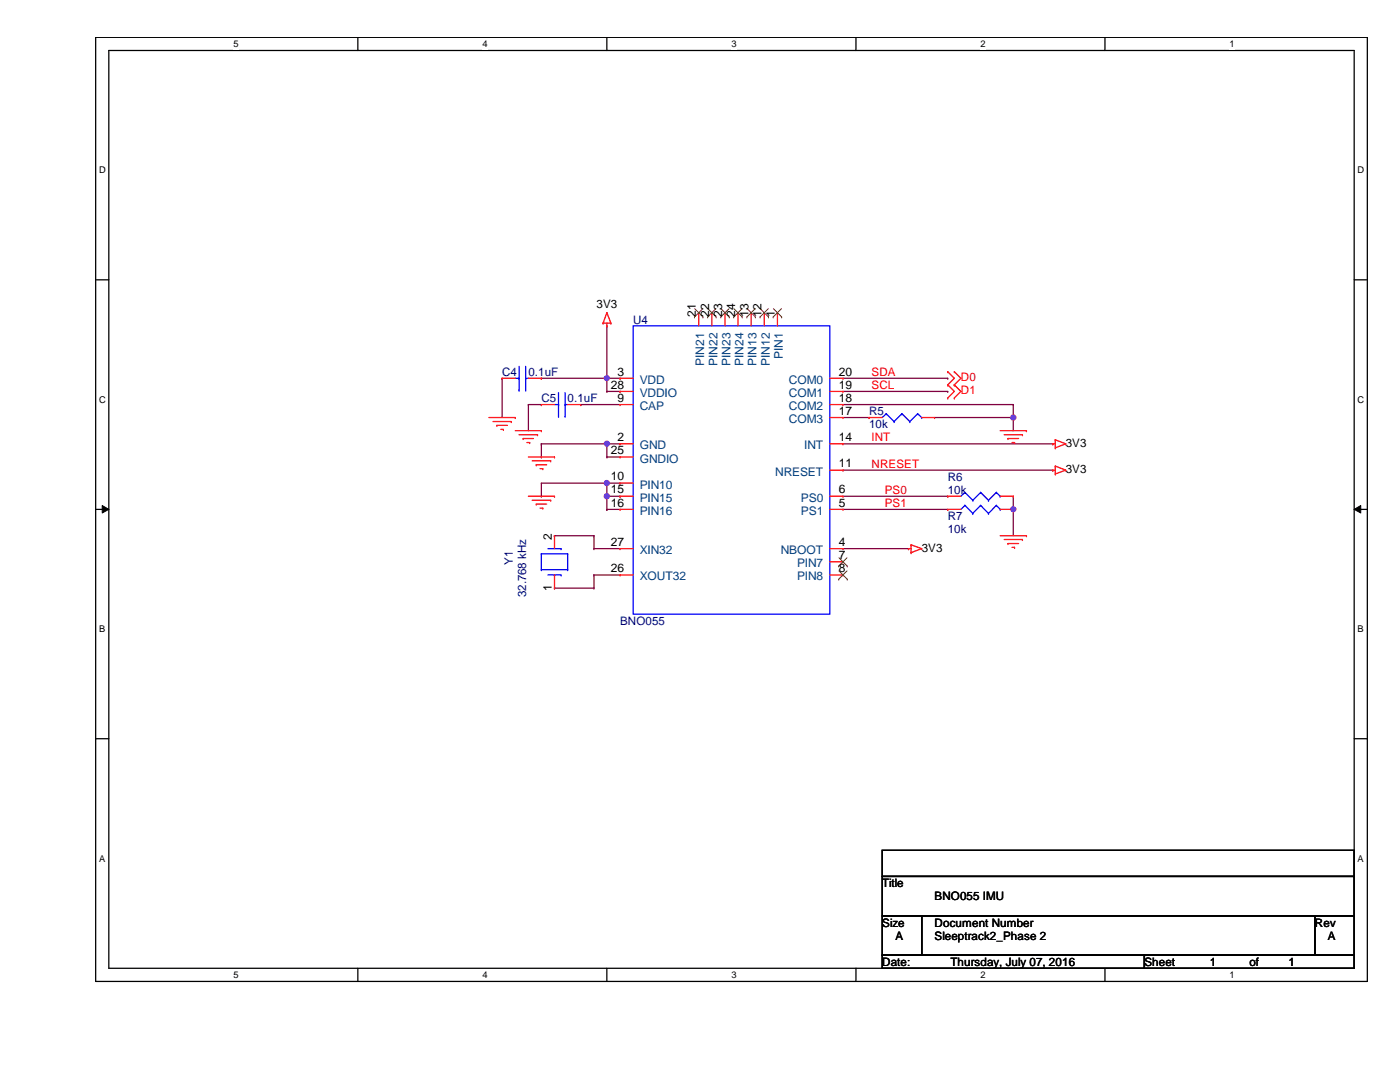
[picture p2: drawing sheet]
<svg xmlns="http://www.w3.org/2000/svg" width="279mm" height="216mm" viewBox="0 0 279 216" stroke-linecap="round" stroke-linejoin="round" font-family="sans-serif">
<path d="M19.1 7.5h253.8v188.3h-253.8zM21.7 10.1h248.6v183.1h-248.6z" fill="none" stroke="#000" stroke-width=".25"/>
<g fill="#fff">
<path d="M46.6 7.7h1v2.1h-1z"/>
<path d="M46.6 193.5h1v2.1h-1z"/>
</g>
<path d="M71.4 7.5v2.6M71.4 193.2v2.6" fill="none" stroke="#000" stroke-width=".25"/>
<g fill="#fff">
<path d="M96.3 7.7h1v2.1h-1z"/>
<path d="M96.3 193.5h1v2.1h-1z"/>
</g>
<path d="M121.1 7.5v2.6M121.1 193.2v2.6" fill="none" stroke="#000" stroke-width=".25"/>
<g fill="#fff">
<path d="M146 7.7h1v2.1h-1z"/>
<path d="M146 193.5h1v2.1h-1z"/>
</g>
<path d="M170.8 7.5v2.6M170.8 193.2v2.6" fill="none" stroke="#000" stroke-width=".25"/>
<g fill="#fff">
<path d="M195.7 7.7h1v2.1h-1z"/>
<path d="M195.7 193.5h1v2.1h-1z"/>
</g>
<path d="M220.5 7.5v2.6M220.5 193.2v2.6" fill="none" stroke="#000" stroke-width=".25"/>
<g fill="#fff">
<path d="M245.4 7.7h1v2.1h-1z"/>
<path d="M245.4 193.5h1v2.1h-1z"/>
<path d="M19.8 32.9h1.3v2.1h-1.3z"/>
<path d="M270.9 32.9h1.3v2.1h-1.3z"/>
<path d="M19.8 78.7h1.3v2.1h-1.3z"/>
<path d="M270.9 78.7h1.3v2.1h-1.3z"/>
</g>
<path d="M19.1 55.8h2.6M270.3 55.8h2.6" fill="none" stroke="#000" stroke-width=".25"/>
<g fill="#fff">
<path d="M19.8 124.5h1.2v2.1h-1.2z"/>
<path d="M270.9 124.5h1.3v2.1h-1.3z"/>
</g>
<path d="M19.1 101.6h2.6M270.3 101.6h2.6" fill="none" stroke="#000" stroke-width=".25"/>
<path d="M20.4 100.9l1.3 .7-1.3 .8zM270.3 101.6l1.3-.7v1.5z" fill="#000"/>
<path d="M20.4 100.9l1.3 .7-1.3 .8zM270.3 101.6l1.3-.7v1.5z" fill="none" stroke="#000" stroke-width=".2"/>
<g fill="#fff">
<path d="M19.8 170.3h1.2v2h-1.2z"/>
<path d="M270.9 170.3h1.3v2h-1.3z"/>
</g>
<path d="M19.1 147.4h2.6M270.3 147.4h2.6" fill="none" stroke="#000" stroke-width=".25"/>
<path d="M108 75.5h.1M108 75.5h13.1" fill="none" stroke="#800040" stroke-width=".25"/>
<circle cx="121.1" cy="75.5" r=".5" fill="#f0f"/>
<circle cx="121.1" cy="75.5" r=".5" fill="none" stroke="#f0f" stroke-width=".25"/>
<g fill="none" stroke="#800040" stroke-width=".25">
<path d="M121.1 65h.1M121.1 65v10.5M121.1 78.1h2.6M123.7 78.1h.1M168.2 75.5h20.9M168.2 78.1h20.9M189.1 75.5h.1M189.1 78.1h.1M115.9 80.7h.1M115.9 80.7h7.8M168.2 80.7h34M168.2 83.3h5.2"/>
<path d="M173.4 83.3h.1M186.5 83.3h15.7M202.2 80.7h.1M202.2 83.3h.1"/>
</g>
<circle cx="202.2" cy="83.3" r=".51" fill="#f0f"/>
<circle cx="202.2" cy="83.3" r=".51" fill="none" stroke="#f0f" stroke-width=".25"/>
<path d="M108 88.6h.1M108 88.6h13.1" fill="none" stroke="#800040" stroke-width=".25"/>
<circle cx="121.1" cy="88.5" r=".5" fill="#f0f"/>
<circle cx="121.1" cy="88.5" r=".5" fill="none" stroke="#f0f" stroke-width=".25"/>
<path d="M108 96.4h13.1M121.1 96.4h.1M168.2 88.6h41.9M168.2 93.8h41.9M210.1 88.6h.1M210.1 93.8h.1" fill="none" stroke="#800040" stroke-width=".25"/>
<circle cx="121.1" cy="96.4" r=".51" fill="#f0f"/>
<circle cx="121.1" cy="96.4" r=".51" fill="none" stroke="#f0f" stroke-width=".25"/>
<path d="M121.1 96.4h.1M121.1 96.4v2.6" fill="none" stroke="#800040" stroke-width=".25"/>
<circle cx="121.1" cy="99" r=".51" fill="#f0f"/>
<circle cx="121.1" cy="99" r=".51" fill="none" stroke="#f0f" stroke-width=".25"/>
<g fill="none" stroke="#800040" stroke-width=".25">
<path d="M100.2 75.5h.1M100.2 75.5v7.8M121.1 78.1h.1M123.7 75.5h.1M123.7 75.5h-2.6v2.6M105.5 80.7h2.5M108 80.7h.1M108 99h.1M108 91.2h.1M108 88.6v2.6M108 96.4v2.6M121.1 88.6h.1"/>
<path d="M121.1 91.2h.1M121.1 88.6v2.6M121.1 88.6h2.6M121.1 91.2h2.6M168.2 99h20.9M189.1 99h.1M202.2 99h.1M202.2 83.3h.1M202.2 80.7v2.6M202.2 99v7.9M110.7 106.9h.1M110.7 117.3h.1"/>
<path d="M110.7 106.9h7.8M110.7 117.3h7.8M118.5 106.9h.1M118.5 109.5h.1M118.5 117.3h.1M118.5 114.7h.1M118.5 106.9v2.6M118.5 114.7v2.6M118.5 109.5h5.2M118.5 114.7h5.2M168.2 101.6h20.9M168.2 109.5h13.1"/>
<path d="M181.3 109.5h.1M189.1 101.6h.1M202.2 101.6h.1"/>
</g>
<circle cx="202.2" cy="101.6" r=".5" fill="#f0f"/>
<circle cx="202.2" cy="101.6" r=".5" fill="none" stroke="#f0f" stroke-width=".25"/>
<path d="M105.5 80.7h.1M105.5 80.7v5.2M121.1 96.4h2.6M123.7 96.4h.1M123.7 99h.1M123.7 99h-2.6v2.6M202.2 83.3h.1M202.2 83.3v2.6M121.1 101.6h.1M121.1 101.6h2.6" fill="none" stroke="#800040" stroke-width=".25"/>
<g fill="none" stroke="#f00" stroke-width=".25">
<path d="M100.2 75.5h.1M100.2 75.5h2.6M105.5 75.5h2.5M108 75.5h.1M120.4 64.5h.1M120.4 64.5h1.5M121.1 65h.1M121.1 62.4h.1M121.1 64.5v.5M121.1 62.4l-.7 2.1M121.1 62.4l.8 2.1M121.9 64.5h.1"/>
<path d="M123.7 75.5h.1M123.7 78.1h.1M123.7 78.1h2.7M123.7 75.5h2.7M139.4 62.4h.1M139.4 62.4v2.6M142.1 62.4h.1M142.1 62.4v2.6M144.7 62.4h.1M144.7 62.4v2.6M147.3 62.4h.1M147.3 62.4v2.6"/>
<path d="M149.9 62.4h.1M149.9 62.4v2.6M152.5 62.4h.1M152.5 62.4v2.6M155.2 62.4h.1M155.2 62.4v2.6M165.6 78.1h2.6M165.6 75.5h2.6M168.2 78.1h.1M168.2 75.5h.1M189.1 76.8h.1M189.1 74.2h.1"/>
<path d="M189.1 79.4h.1M189.1 74.2l1.4 1.3-1.4 1.3M189.1 76.8l1.4 1.3-1.4 1.3M190.5 76.8h.1M190.5 74.2h.1M190.5 79.4h.1M190.5 74.2l1.3 1.3-1.3 1.3M190.5 76.8l1.3 1.3-1.3 1.3M97.6 83.3h5.2M98.4 84.1h3.6M99.1 84.9h.1M99.1 84.9h2.2"/>
<path d="M99.9 85.7h.6M100.5 85.7h.1M102 84.1h.1M102.8 83.3h.1M102.8 85.9h5.2M103.6 86.7h3.7M104.4 87.5h.1M104.4 87.5h2.1M105.2 88.3h.5M105.5 91.2h5.2M105.5 99h5.2M105.7 88.3h.1"/>
<path d="M106.2 91.9h3.7M106.2 99.8h3.7M107 92.8h.1M107 92.8h2.1M107.3 86.7h.1M107.8 93.5h.5M108 85.9h.1M108 80.7h.1M108 80.7h2.7M108.3 93.5h.1M109.9 91.9h.1M109.9 99.8h.1"/>
<path d="M110.7 91.2h.1M110.7 99h.1M113.3 80.7h2.6M115.9 80.7h.1M123.7 88.6h.1M123.7 91.2h.1M123.7 80.7h.1M123.7 96.4h.1M123.7 99h.1M123.7 88.6h2.7M123.7 91.2h2.7M123.7 99h2.7"/>
<path d="M123.7 80.7h2.7M123.7 96.4h2.7M165.6 88.6h2.6M165.6 83.3h2.6M165.6 99h2.6M165.6 93.8h2.6M165.6 80.7h2.6M168.2 83.3h.1M168.2 80.7h.1M168.2 99h.1M168.2 93.8h.1M168.2 88.6h.1"/>
<path d="M173.4 83.3h.1M173.4 83.3h2.7M183.9 83.3h2.6M186.5 83.3h.1M189.1 99h.1M189.1 99h2.7M199.6 85.9h5.3M199.6 99h2.6M200.4 86.7h3.6M201.2 87.5h.1M201.2 87.5h2.1M202 88.3h.5"/>
<path d="M202.2 99h.1M202.5 88.3h.1M204 86.7h.1M204.9 85.9h.1M210.1 88.6h.1M210.1 93.8h.1M210.1 88.6h.5M210.1 93.8h.5M210.6 87.8h.1M210.6 89.4h.1M210.6 93h.1M210.6 94.6h.1"/>
<path d="M210.6 87.8v1.6M210.6 93v1.6M210.6 87.8l2.1 .8M210.6 93l2.1 .8M212.7 88.6h.1M212.7 93.8h.1M212.7 88.6l-2.1 .8M212.7 93.8l-2.1 .8M107 100.6h.1M107 100.6h2.1M107.8 101.4h.5M108.3 101.4h.1"/>
<path d="M110.7 117.3h.1M110.7 106.9h.1M110.7 106.9v2.6M110.7 114.7v2.6M123.7 101.6h.1M123.7 114.7h.1M123.7 109.5h.1M123.7 109.5h2.7M123.7 101.6h2.7M123.7 114.7h2.7M165.6 109.5h2.6M165.6 101.6h2.6"/>
<path d="M165.6 114.7h2.6M165.6 112.1h2.6M168.2 109.5h.1M168.2 101.6h.1M168.2 112.1h.1M168.2 114.7h.1M181.3 109.5h.1M181.3 109.5h.5M181.8 108.7h.1M181.8 110.3h.1M181.8 108.7v1.6M181.8 108.7l2.1 .8"/>
<path d="M183.9 109.5h.1M183.9 109.5l-2.1 .8M189.1 101.6h.1M189.1 101.6h2.7M199.6 106.9h5.3M199.6 101.6h2.6M200.4 107.7h3.6M201.2 108.5h.1M201.2 108.5h2.1M202 109.2h.5M202.2 101.6h.1M202.5 109.2h.1"/>
<path d="M204 107.7h.1M204.9 106.9h.1"/>
</g>
<path d="M176.1 169.7h94.2v5.2h-94.2zM176.1 174.9h94.2v7.9h-94.2zM176.1 182.8h7.8v7.8h-7.8zM176.1 190.6h52.3v2.6h-52.3zM183.9 182.8h78.5v7.8h-78.5zM228.4 190.6h41.9v2.6h-41.9zM262.4 182.8h7.9v7.8h-7.9z" fill="none" stroke="#000" stroke-width=".25"/>
<g fill="none" stroke="#00f" stroke-width=".25">
<path d="M102.8 75.5h.8M103.6 77.9h.1M103.6 75.5h.1M103.6 73.1v4.8M104.9 75.5h.1M104.9 77.9h.1M104.9 75.5h.6M104.9 73.1v4.8M111.5 78.4v4.7M112.8 78.4v4.7M126.4 65h39.2v57.6h-39.2zM110.7 80.7h.8"/>
<path d="M111.5 83.1h.1M111.5 80.7h.1M112.8 80.7h.1M112.8 83.1h.1M112.8 80.7h.5M176.9 82.5h.1M176.9 82.5l-.8 .8M176.9 82.5l1.5 1.6M178.4 84.1h.1M180 82.5h.1M180 82.5l-1.6 1.6M180 82.5l1.6 1.6"/>
<path d="M181.6 84.1h.1M183.1 82.5h.1M183.1 82.5l-1.5 1.6M183.1 82.5l.8 .8M183.9 83.3h.1M192.6 98.3h.1M192.6 98.3l-.8 .7M192.6 98.3l1.5 1.5M194.1 99.8h.1M195.7 98.3h.1M195.7 98.3l-1.6 1.5M195.7 98.3l1.6 1.5"/>
<path d="M197.3 99.8h.1M198.8 98.3h.1M198.8 98.3l-1.5 1.5M198.8 98.3l.8 .7M199.6 99h.1M108 110.5h.1M108 113.7h.1M108 113.7h5.3M108 110.5h5.3M108 110.5v3.2M109.3 114.7h2.7M109.3 109.5h2.7"/>
<path d="M112 114.7h.1M112 109.5h.1M113.3 113.7h.1M113.3 110.5h.1M113.3 110.5v3.2M192.6 100.8h.1M192.6 100.8l-.8 .8M192.6 100.8l1.5 1.6M194.1 102.4h.1M195.7 100.8h.1M195.7 100.8l-1.6 1.6M195.7 100.8l1.6 1.6"/>
<path d="M197.3 102.4h.1M198.8 100.8h.1M198.8 100.8l-1.5 1.6M198.8 100.8l.8 .8M199.6 101.6h.1"/>
</g>
<g fill="none" stroke="#804000" stroke-width=".2">
<path d="M138.6 63.2h.1M138.6 61.6l1.7 1.6M140.3 61.6l-1.7 1.6M140.3 63.2h.1M141.2 63.2h.1M141.3 61.6l1.6 1.6M142.9 61.6l-1.7 1.6M142.9 63.2h.1M143.8 63.2h.1M143.9 61.6l1.6 1.6M145.5 61.6l-1.7 1.6M145.5 63.2h.1"/>
<path d="M146.4 63.2h.1M146.5 61.6l1.6 1.6M148.1 61.6l-1.7 1.6M148.1 63.2h.1M149.1 63.2h.1M149.1 61.6l1.6 1.6M150.7 61.6l-1.6 1.6M150.7 63.2h.1M151.7 63.2h.1M151.7 61.6l1.7 1.6M153.3 61.6l-1.6 1.6M153.4 63.2h.1"/>
<path d="M154.3 63.2h.1M154.3 61.6l1.7 1.6M156 61.6l-1.7 1.6M156 63.2h.1M167.4 112.9h.1M167.4 115.6h.1M167.4 111.3l1.7 1.6M167.4 113.9l1.7 1.7M169 111.3l-1.6 1.6M169 113.9l-1.6 1.7M169.1 112.9h.1M169.1 115.6h.1"/>
</g>
<circle cx="121.1" cy="75.5" r=".5" fill="#f0f"/>
<circle cx="121.1" cy="75.5" r=".5" fill="none" stroke="#f0f" stroke-width=".25"/>
<circle cx="202.2" cy="83.3" r=".51" fill="#f0f"/>
<circle cx="202.2" cy="83.3" r=".51" fill="none" stroke="#f0f" stroke-width=".25"/>
<circle cx="121.1" cy="88.5" r=".5" fill="#f0f"/>
<circle cx="121.1" cy="88.5" r=".5" fill="none" stroke="#f0f" stroke-width=".25"/>
<circle cx="121.1" cy="96.4" r=".51" fill="#f0f"/>
<circle cx="121.1" cy="96.4" r=".51" fill="none" stroke="#f0f" stroke-width=".25"/>
<circle cx="121.1" cy="99" r=".51" fill="#f0f"/>
<circle cx="121.1" cy="99" r=".51" fill="none" stroke="#f0f" stroke-width=".25"/>
<circle cx="202.2" cy="101.6" r=".5" fill="#f0f"/>
<circle cx="202.2" cy="101.6" r=".5" fill="none" stroke="#f0f" stroke-width=".25"/>
<g font-size="2.4">
<text x="138.9" y="63.2" transform="rotate(-90 138.9 63.2)">21</text>
<text x="141.5" y="63.2" transform="rotate(-90 141.5 63.2)">22</text>
<text x="144.1" y="63.2" transform="rotate(-90 144.1 63.2)">23</text>
<text x="146.7" y="63.2" transform="rotate(-90 146.7 63.2)">24</text>
<text x="149.4" y="63.2" transform="rotate(-90 149.4 63.2)">13</text>
<text x="152" y="63.2" transform="rotate(-90 152 63.2)">12</text>
<text x="154.6" y="63.2" transform="rotate(-90 154.6 63.2)">1</text>
<text x="121.9" y="77.6">28</text>
<text x="123.2" y="74.9">3</text>
<text x="167.4" y="77.6">19</text>
<text x="167.4" y="74.9">20</text>
<text x="123.2" y="80.2">9</text>
<text x="167.4" y="82.8">17</text>
<text x="167.4" y="80.2">18</text>
<text x="123.2" y="88">2</text>
<text x="167.4" y="88">14</text>
<text x="121.9" y="90.6">25</text>
<text x="121.9" y="95.8">10</text>
<text x="167.4" y="93.3">11</text>
<text x="121.9" y="101.1">16</text>
<text x="121.9" y="98.5">15</text>
<text x="167.4" y="101.1">5</text>
<text x="167.4" y="98.5">6</text>
<text x="110.1" y="107.7" transform="rotate(-90 110.1 107.7)">2</text>
<text x="121.9" y="108.9">27</text>
<text x="167.4" y="108.9">4</text>
<text x="167.4" y="111.5">7</text>
<text x="110.1" y="117.9" transform="rotate(-90 110.1 117.9)">1</text>
<text x="121.9" y="114.2">26</text>
<text x="167.4" y="114.2">8</text>
</g>
<g font-size="2.4" fill="#004080">
<text x="156.3" y="71.7" transform="rotate(-90 156.3 71.7)">PIN1</text>
<text x="127.7" y="76.6">VDD</text>
<text x="140.5" y="73.1" transform="rotate(-90 140.5 73.1)">PIN21</text>
<text x="143.2" y="73.1" transform="rotate(-90 143.2 73.1)">PIN22</text>
<text x="145.8" y="73.1" transform="rotate(-90 145.8 73.1)">PIN23</text>
<text x="148.4" y="73.1" transform="rotate(-90 148.4 73.1)">PIN24</text>
<text x="151" y="73.1" transform="rotate(-90 151 73.1)">PIN13</text>
<text x="153.6" y="73.1" transform="rotate(-90 153.6 73.1)">PIN12</text>
<text x="157.4" y="76.6">COM0</text>
<text x="127.7" y="79.2">VDDIO</text>
<text x="127.7" y="81.8">CAP</text>
<text x="157.4" y="81.8">COM2</text>
<text x="157.4" y="79.2">COM1</text>
<text x="127.7" y="89.7">GND</text>
<text x="157.4" y="84.4">COM3</text>
<text x="160.5" y="89.7">INT</text>
<text x="127.7" y="92.3">GNDIO</text>
<text x="154.7" y="94.9">NRESET</text>
<text x="127.7" y="97.5">PIN10</text>
<text x="127.7" y="100.1">PIN15</text>
<text x="159.9" y="100.1">PS0</text>
<text x="127.7" y="102.7">PIN16</text>
<text x="159.9" y="102.7">PS1</text>
<text x="127.7" y="110.6">XIN32</text>
<text x="155.8" y="110.6">NBOOT</text>
<text x="159.1" y="113.2">PIN7</text>
<text x="127.7" y="115.8">XOUT32</text>
<text x="159.1" y="115.8">PIN8</text>
</g>
<g font-size="2.3">
<text x="119" y="61.4">3V3</text>
<text x="212.7" y="89.2">3V3</text>
<text x="212.7" y="94.4">3V3</text>
<text x="183.9" y="110.1">3V3</text>
<text x="176.1" y="177">Title</text>
<text x="186.5" y="179.7">BNO055 IMU</text>
<text x="176.1" y="184.9">Size</text>
<text x="186.5" y="184.9">Document Number</text>
<text x="262.4" y="184.9">Rev</text>
<text x="178.7" y="187.5">A</text>
<text x="186.5" y="187.5">Sleeptrack2_Phase 2</text>
<text x="265" y="187.5">A</text>
<text x="176.1" y="192.7">Date:</text>
<text x="189.7" y="192.7">Thursday, July 07, 2016</text>
<text x="228.4" y="192.7">Sheet</text>
<text x="241.5" y="192.7">1</text>
<text x="249.3" y="192.7">of</text>
<text x="257.2" y="192.7">1</text>
</g>
<g font-size="2.3" fill="#000080">
<text x="126.4" y="64.6">U4</text>
<text x="100.2" y="75">C4</text>
<text x="105.5" y="75">0.1uF</text>
<text x="108" y="80.3">C5</text>
<text x="113.3" y="80.3">0.1uF</text>
<text x="173.4" y="82.9">R5</text>
<text x="173.4" y="85.5">10k</text>
<text x="189.1" y="96">R6</text>
<text x="189.1" y="98.6">10k</text>
<text x="189.1" y="103.8">R7</text>
<text x="189.1" y="106.4">10k</text>
<text x="102.4" y="112.6" transform="rotate(-90 102.4 112.6)">Y1</text>
<text x="105" y="119.2" transform="rotate(-90 105 119.2)">32.768 kHz</text>
<text x="123.7" y="124.7">BNO055</text>
</g>
<g font-size="2.3" fill="#f00">
<text x="173.9" y="75">SDA</text>
<text x="173.9" y="77.6">SCL</text>
<text x="191.8" y="76.1">D0</text>
<text x="191.8" y="78.7">D1</text>
<text x="173.9" y="88.1">INT</text>
<text x="173.9" y="93.3">NRESET</text>
<text x="176.6" y="98.5">PS0</text>
<text x="176.6" y="101.1">PS1</text>
</g>
<g font-size="1.9">
<text x="46.6" y="9.4">5</text>
<text x="96.3" y="9.4">4</text>
<text x="146" y="9.4">3</text>
<text x="195.7" y="9.4">2</text>
<text x="245.4" y="9.4">1</text>
<text x="19.8" y="34.6">D</text>
<text x="270.9" y="34.6">D</text>
<text x="19.8" y="80.3">C</text>
<text x="270.9" y="80.3">C</text>
<text x="19.8" y="126.2">B</text>
<text x="270.9" y="126.2">B</text>
<text x="19.8" y="171.9">A</text>
<text x="270.9" y="171.9">A</text>
<text x="46.6" y="195.2">5</text>
<text x="96.3" y="195.2">4</text>
<text x="146" y="195.2">3</text>
<text x="195.7" y="195.2">2</text>
<text x="245.4" y="195.2">1</text>
</g>
</svg>
